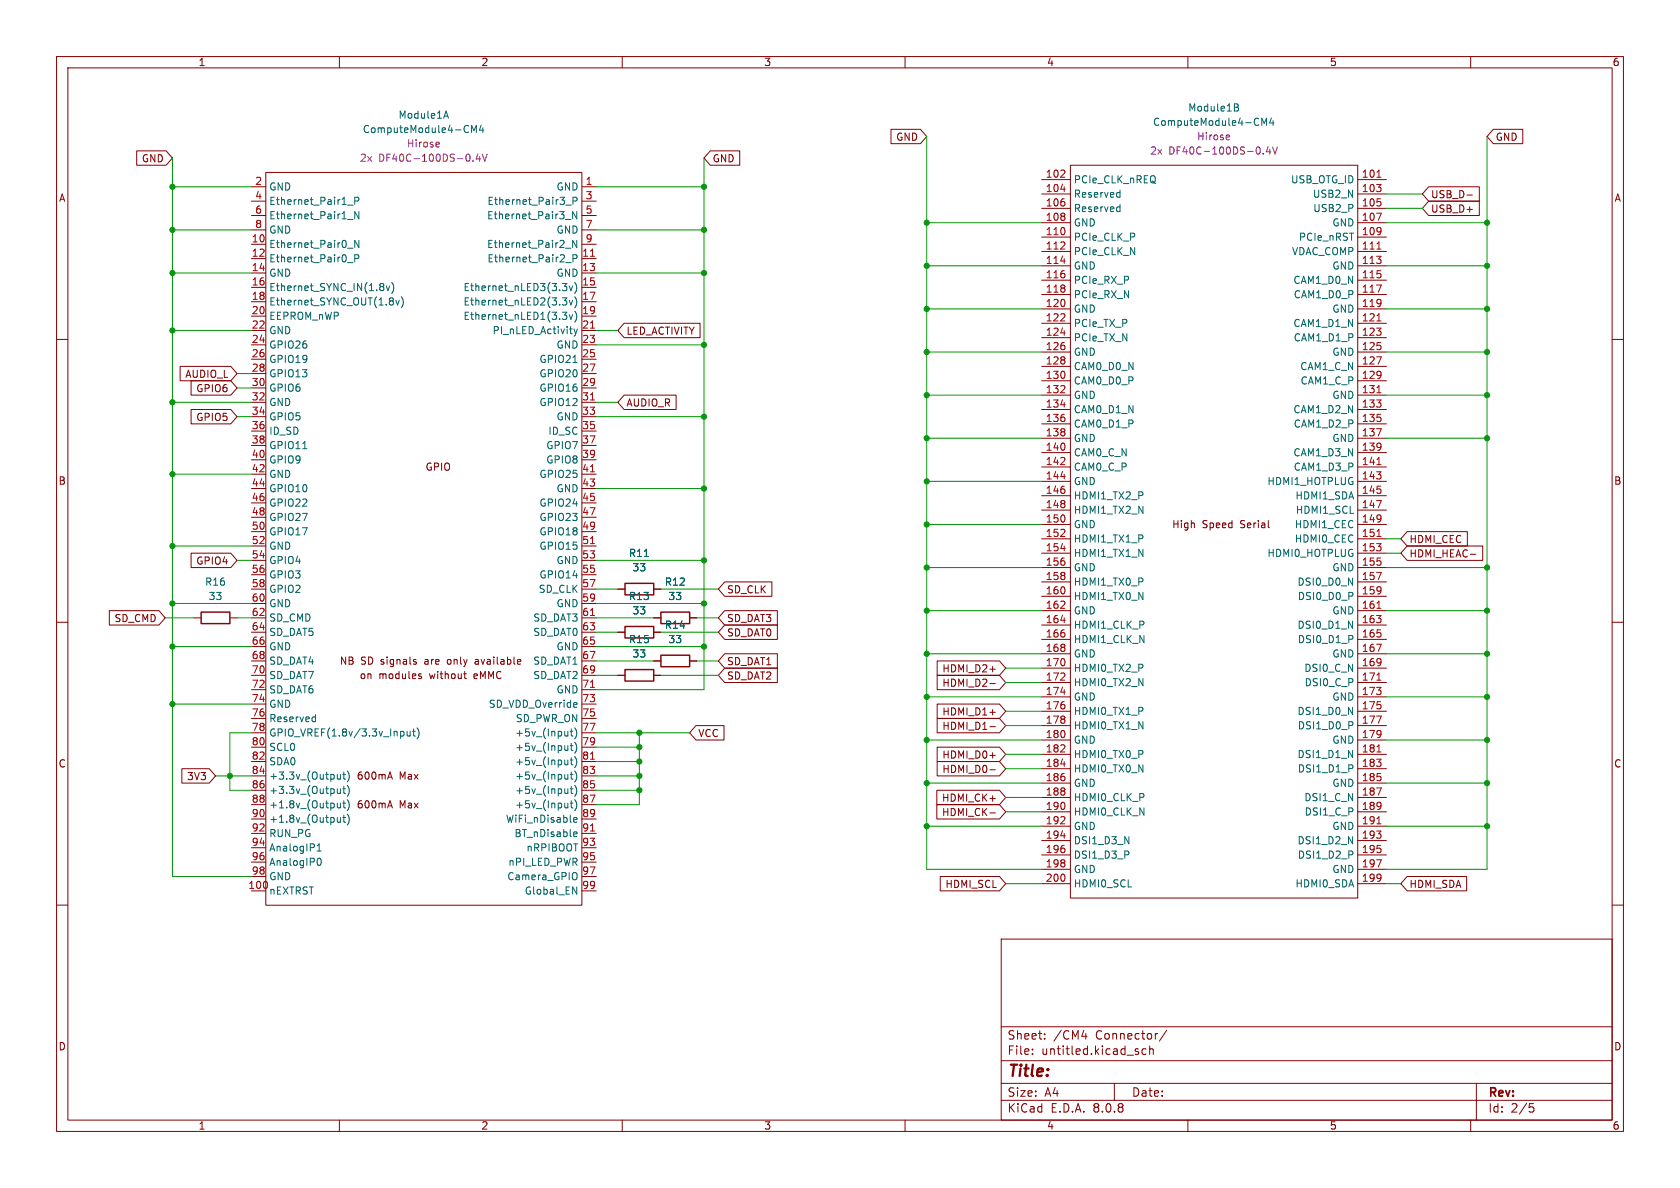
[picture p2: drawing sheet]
<svg xmlns="http://www.w3.org/2000/svg" width="297mm" height="210mm" viewBox="0 0 297 210" stroke-linecap="round" stroke-linejoin="round" font-family="sans-serif">
<g fill="none" stroke="#840000" stroke-width=".18">
<path d="M10 10h277v190h-277zM12 12h273v186h-273zM60 10v2M110 10v2M160 10v2M210 10v2M260 10v2M24.2 26.7h5.2l1.1 1.2-1.1 1.3h-5.2zM44.4 33h2.6M44.4 35.6h2.6M44.4 38.1h2.6M47 30.5h55.9v129.5h-55.9z"/>
<path d="M102.9 33h2.5M102.9 35.6h2.5M102.9 38.1h2.5M125.6 26.7h5.2v2.5h-5.2l-1.1-1.3zM157.5 22.9h5.2l1.1 1.2-1.1 1.3h-5.2zM184.1 31.8h5.1M184.1 34.3h5.1M184.1 36.8h5.1M184.1 39.4h5.1M189.2 29.2h50.8v129.6h-50.8zM240 31.8h5.1M240 34.3h5.1"/>
<path d="M240 36.8h5.1M240 39.4h5.1M252.6 35.6h8.9v2.5h-8.9l-1.1-1.3zM252.6 33h8.9v2.6h-8.9l-1.1-1.3zM259.3 34.5h1M264 22.9h5.2v2.5h-5.2l-1.1-1.3zM44.4 43.2h2.6M44.4 45.7h2.6M44.4 48.3h2.6M44.4 50.8h2.6M44.4 53.3h2.6M44.4 55.9h2.6"/>
<path d="M44.4 58.4h2.6M44.4 40.6h2.6M102.9 43.2h2.5M102.9 45.7h2.5M102.9 48.3h2.5M102.9 50.8h2.5M102.9 53.3h2.5M102.9 55.9h2.5M102.9 58.4h2.5M102.9 40.6h2.5M110.3 57.1h13.5v2.6h-13.5l-1.1-1.3zM184.1 41.9h5.1"/>
<path d="M184.1 44.5h5.1M184.1 47h5.1M184.1 49.5h5.1M184.1 52.1h5.1M184.1 54.6h5.1M184.1 57.2h5.1M184.1 59.7h5.1M240 41.9h5.1M240 44.5h5.1M240 47h5.1M240 49.5h5.1M240 52.1h5.1"/>
<path d="M240 54.6h5.1M240 57.2h5.1M240 59.7h5.1M10 60h2M31.8 64.8h9l1.1 1.2-1.1 1.3h-9zM33.8 72.4h7l1.1 1.3-1.1 1.2h-7zM33.8 67.3h7l1.1 1.3-1.1 1.3h-7zM44.4 61h2.6M44.4 63.5h2.6M44.4 66h2.6M44.4 68.6h2.6M44.4 71.1h2.6"/>
<path d="M44.4 73.7h2.6M44.4 76.2h2.6M44.4 78.7h2.6M102.9 61h2.5M102.9 63.5h2.5M102.9 66h2.5M102.9 68.6h2.5M102.9 71.1h2.5M102.9 73.7h2.5M102.9 76.2h2.5M102.9 78.7h2.5M110.3 69.8h9.2v2.6h-9.2l-1.1-1.3z"/>
<path d="M184.1 62.2h5.1M184.1 64.8h5.1M184.1 67.3h5.1M184.1 69.9h5.1M184.1 72.4h5.1M184.1 74.9h5.1M184.1 77.5h5.1M240 62.2h5.1M240 64.8h5.1M240 67.3h5.1M240 69.9h5.1M240 72.4h5.1"/>
<path d="M240 74.9h5.1M240 77.5h5.1M285 60h2M33.8 97.8h7l1.1 1.3-1.1 1.2h-7zM44.4 81.3h2.6M44.4 83.8h2.6M44.4 86.4h2.6M44.4 88.9h2.6M44.4 91.4h2.6M44.4 94h2.6M44.4 96.5h2.6M44.4 99.1h2.6"/>
<path d="M102.9 81.3h2.5M102.9 83.8h2.5M102.9 86.4h2.5M102.9 88.9h2.5M102.9 91.4h2.5M102.9 94h2.5M102.9 96.5h2.5M102.9 99.1h2.5M184.1 80h5.1M184.1 82.6h5.1M184.1 85.1h5.1M184.1 87.6h5.1"/>
<path d="M184.1 90.2h5.1M184.1 92.7h5.1M184.1 95.3h5.1M184.1 97.8h5.1M240 80h5.1M240 82.6h5.1M240 85.1h5.1M240 87.6h5.1M240 90.2h5.1M240 92.7h5.1M240 95.3h5.1M240 97.8h5.1"/>
<path d="M248.8 94h10.6v2.5h-10.6l-1.2-1.2zM248.8 96.5h13.3v2.6h-13.3l-1.2-1.3zM259.9 98h1M10 110h2M19.3 107.9h8.8l1.1 1.3-1.1 1.3h-8.8zM34.3 109.2h1.3M40.6 109.2h1.3M44.4 101.6h2.6M44.4 104.1h2.6M44.4 106.7h2.6M44.4 109.2h2.6M44.4 111.8h2.6"/>
<path d="M44.4 114.3h2.6M44.4 116.8h2.6M44.4 119.4h2.6M73.4 117l.2 .2-.2 .2M73.4 116.6h.2M74.2 119.5l.3 .1v.2l-.1 .2h-.3M74.2 119.1l.3 .1M82 119.1h.5M82.2 119.9l.3 .1M84.4 116.6h-.4M84.5 116.9h-.3l-.2 .2v.3h.5M102.9 101.6h2.5"/>
<path d="M102.9 104.1h2.5M102.9 106.7h2.5M102.9 109.2h2.5M102.9 111.8h2.5M102.9 114.3h2.5M102.9 116.8h2.5M102.9 119.4h2.5M109.2 104.1h1.3M109.2 111.8h1.3M109.2 119.4h1.3M115.6 104.1h1.2M115.6 109.2h1.2"/>
<path d="M115.6 111.8h1.2M115.6 116.8h1.2M115.6 119.4h1.2M121.9 109.2h1.3M121.9 116.8h1.3M128.1 118.1h9.3v2.6h-9.3l-1.1-1.3zM128.1 107.9h9.3v2.6h-9.3l-1.1-1.3zM128.1 110.5h9.3v2.5h-9.3l-1.1-1.2zM128.1 115.6h9.3v2.5h-9.3l-1.1-1.3zM128.1 102.9h8.4v2.5h-8.4l-1.1-1.3zM165.7 116.8h11l1.1 1.3-1.1 1.3h-11zM165.7 119.4h11l1.1 1.3-1.1 1.2h-11z"/>
<path d="M175 118.3h1M184.1 100.3h5.1M184.1 102.9h5.1M184.1 105.4h5.1M184.1 108h5.1M184.1 110.5h5.1M184.1 113h5.1M184.1 115.6h5.1M184.1 118.1h5.1M240 100.3h5.1M240 102.9h5.1M240 105.4h5.1"/>
<path d="M240 108h5.1M240 110.5h5.1M240 113h5.1M240 115.6h5.1M240 118.1h5.1M285 110h2M32.1 135.9h4.9l1.1 1.3-1.1 1.2h-4.9zM44.4 121.9h2.6M44.4 124.5h2.6M44.4 127h2.6M44.4 129.5h2.6M44.4 132.1h2.6"/>
<path d="M44.4 134.6h2.6M44.4 137.2h2.6M44.4 139.7h2.6M68.6 137.4h.6M68.9 136.5l.5 1.2M102.9 121.9h2.5M102.9 124.5h2.5M102.9 127h2.5M102.9 129.5h2.5M102.9 132.1h2.5M102.9 134.6h2.5M102.9 137.2h2.5"/>
<path d="M102.9 139.7h2.5M123 128.3h5v2.5h-5l-1.1-1.3zM165.6 139.7h11.1l1.1 1.3-1.1 1.2h-11.1zM165.7 134.6h11l1.1 1.3-1.1 1.3h-11zM165.7 132.1h11l1.1 1.3-1.1 1.2h-11zM165.7 124.5h11l1.1 1.2-1.1 1.3h-11zM165.7 127h11l1.1 1.3-1.1 1.2h-11zM175 136.1h1M175 133.5h1M175 125.9h1M175 120.8h1M175 128.5h1"/>
<path d="M184.1 120.7h5.1M184.1 123.2h5.1M184.1 125.7h5.1M184.1 128.3h5.1M184.1 130.8h5.1M184.1 133.4h5.1M184.1 135.9h5.1M184.1 138.4h5.1M240 120.7h5.1M240 123.2h5.1M240 125.7h5.1M240 128.3h5.1"/>
<path d="M240 130.8h5.1M240 133.4h5.1M240 135.9h5.1M240 138.4h5.1M44.4 142.2h2.6M44.4 144.8h2.6M44.4 147.3h2.6M44.4 149.9h2.6M44.4 152.4h2.6M44.4 154.9h2.6M68.6 142.5h.6M68.9 141.5l.5 1.3"/>
<path d="M102.9 142.2h2.5M102.9 144.8h2.5M102.9 147.3h2.5M102.9 149.9h2.5M102.9 152.4h2.5M102.9 154.9h2.5M102.9 157.5h2.5M165.6 142.2h11.1l1.1 1.3-1.1 1.3h-11.1zM166.2 154.9h10.5l1.1 1.3-1.1 1.3h-10.5zM175 143.7h1M184.1 141h5.1M184.1 143.5h5.1"/>
<path d="M184.1 146.1h5.1M184.1 148.6h5.1M184.1 151.1h5.1M184.1 153.7h5.1M184.1 156.2h5.1M240 141h5.1M240 143.5h5.1M240 146.1h5.1M240 148.6h5.1M240 151.1h5.1M240 153.7h5.1M240 156.2h5.1"/>
<path d="M248.8 154.9h10.5v2.6h-10.5l-1.2-1.3zM10 160h2M177 166h108v32h-108zM285 160h2M60 198v2M110 198v2M160 198v2M177 194.5h108M177 191.5h108M177 187.5h108M177 181.5h108M182.5 186.3v.1"/>
<path d="M182.5 185.5v.1M184.7 183.6v.1M184.7 182.8v.1M191.2 183.2h1M192 182.7v1M197 191.5v3M201.2 186v.3M202.6 185.5l-.4-.1-.3 .3v.4l.1 .2h.6M203.2 185.5l.3-.1 .3 .1 .1 .9M203.2 184.9v1.5M206.2 182.1l-1.2 2M210 198v2"/>
<path d="M260 198v2M261 191.5v6.5M270.4 195.1h.7M270.5 195.7h.4l.3 .3-.2 .5-.5 .1"/>
</g>
<g fill="none" stroke="#a90000" stroke-width=".18">
<path d="M187.5 31.3h.8M187.5 33.4h.8M188.2 30.2v.4M243.4 37.7h.8l-.5 1.3M243.4 31.3h.7M104.4 45.3h.7M104.4 58h.7M187.5 44h.8M187.5 56.7h.8M187.5 46.1h.8M187.5 58.8h.8M188.2 42.9v.4"/>
<path d="M188.2 55.6v.4M243.4 50.4h.8l-.5 1.3M243.4 44h.7M243.4 56.7h.7M104.4 70.7h.7M187.5 69.4h.8M187.5 71.5h.8M188.2 68.3v.4M243.4 63.1h.8l-.5 1.3M243.4 75.8h.8l-.5 1.3M243.4 69.4h.7M104.4 83.4h.7"/>
<path d="M104.4 96.1h.7M187.5 82.1h.8M187.5 94.8h.8M187.5 84.2h.8M187.5 96.9h.8M188.2 81v.4M188.2 93.7v.4M243.4 88.5h.8l-.5 1.3M243.4 82.1h.7M243.4 94.8h.7M104.4 108.8h.7M187.5 107.5h.8"/>
<path d="M187.5 109.6h.8M188.2 106.4v.4M188.2 119.1v.4M243.4 101.2h.8l-.5 1.3M243.4 113.9h.8l-.5 1.3M243.4 107.5h.7M104.4 121.5h.7M104.4 134.2h.7M187.5 120.2h.8M187.5 132.9h.8M187.5 122.3h.8M187.5 135h.8"/>
<path d="M188.2 131.8v.4M243.4 126.6h.8l-.5 1.3M243.4 139.3h.8l-.5 1.3M243.4 120.2h.7M243.4 132.9h.7M104.4 146.9h.7M187.5 145.6h.8M187.5 147.7h.8M188.2 144.5v.4M243.4 152h.8l-.5 1.3M243.4 145.6h.7"/>
</g>
<g fill="none" stroke="#006464" stroke-width=".18">
<path d="M78.9 19.6l.4 1.3M218.2 18.4l.6 .1 .1 .2-.2 .3M218.2 19h.5M218.7 19l.3 .2-.1 .3-.7 .1M61.4 36.3h1M61.4 38.8h1M62.7 35.5h.6l.1-.2v-.3l-.7-.1v1.2M63.4 37.4v1.3l-.7-1.3v1.3M78.6 20.5h.6M83.4 23.4v-1.2l.4 .9 .4-.9v1.2M85.1 22.1l-.3 .9h.7M85.4 22.6v.8"/>
<path d="M100 38.8h.9M100 36.3h1M101.3 35.5h.6l.1-.2v-.3l-.7-.1v1.2M102 37.4v1.3l-.8-1.3v1.3M197.6 34l.4 .1M197.6 36.6h.4M198 33.6v1.3M198 36.1v1.3M198 34.8l-.4 .1M198 37.3l-.4 .1M223.1 22.2v-1.3l.4 .9 .4-.9v1.3M224.8 20.8l-.3 .9h.7"/>
<path d="M225.1 21.3v.9M61.4 43.9h1M61.4 46.4h1M62.7 45.7l.6-.1 .1-.1v-.3l-.7-.2v1.3M63.4 42.5v1.3l-.7-1.3v1.3M67.8 50.2v.3M67.8 50.8v.5M68.3 50.5l.3 .9 .3-.9M69.2 49.9a1.46 1.46 0 0 1 0 2M70 53.1l.3 .8 .3-.8M70.9 52.5a1.46 1.46 0 0 1 0 1.9M99.4 50.1h.8l-.4 .5 .3 .1 .1 .4-.2 .3h-.4"/>
<path d="M99.4 52.6h.8l-.4 .5 .3 .2 .1 .4-.2 .2h-.4M99.4 55.2h.8l-.4 .5 .3 .1 .1 .4-.2 .3h-.4M100 43.9h.9M100 46.4h1M100.6 50.5l.3 .9 .3-.9M100.6 53.1l.3 .8 .3-.8M100.6 55.6l.3 .9 .3-.9M101.3 45.7l.6-.1 .1-.1v-.3l-.7-.2v1.3M101.5 58.2l.3 .8M101.6 49.9a1.46 1.46 0 0 1 0 2M101.6 52.5a1.46 1.46 0 0 1 0 1.9M101.6 55a1.46 1.46 0 0 1 0 1.9"/>
<path d="M101.8 59l-.3 .4M102 42.5v1.3l-.8-1.3v1.3M102.1 58.2l-.3 .8M53.5 79.3h.8M101.3 64.1h.7M113.9 98.4h.7M55.4 126.7l.4 .1M55.8 126.3v1.3M55.8 127.5l-.4 .1M60.2 137.6l-.4 .1M60.2 136.9v.8M60.2 139.4v.9"/>
<path d="M60.6 136.9h.5M60.6 139.4h.5M60.8 136.5v1.1l.3 .1M60.8 139v1.1l.3 .2M61.4 136.3a1.46 1.46 0 0 1 0 1.9M61.4 138.8a1.46 1.46 0 0 1 0 2M71.4 129.4v.6M72 129.3v.8h.3l.2-.1M72.5 129.3v.8M72.9 129.3h.5M73.1 128.8v1.1l.3 .2M73.7 128.7a1.46 1.46 0 0 1 0 1.9"/>
<path d="M100.8 129.3h.5M100.8 131.8h.5M100.8 134.4h.5M100.8 136.9h.5M100.8 139.4h.5M101 128.8v1.1l.3 .2M101 131.4v1.1l.3 .2M101 133.9v1.1l.3 .2M101 136.5v1.1l.3 .1M101 139v1.1l.3 .2M101.6 124.2l.4 .1v.2l-.6 .1M101.6 128.7a1.46 1.46 0 0 1 0 1.9"/>
<path d="M101.6 131.2a1.46 1.46 0 0 1 0 1.9M101.6 133.7a1.46 1.46 0 0 1 0 2M101.6 136.3a1.46 1.46 0 0 1 0 1.9M101.6 138.8a1.46 1.46 0 0 1 0 2M102 125h-.4M56.1 150.4h.7M56.1 149.5l.3-.3v1.2M56.2 151.8l.2-.1a.68 .68 0 0 1 .4 .6 .68 .68 0 0 1-.4 .7l-.2-.1M60.2 142v.8M60.2 144.5v.9M60.2 140.2l-.4 .1M60.2 142.7l-.4 .1"/>
<path d="M60.2 145.2l-.4 .2M60.6 142h.5M60.6 144.5h.5M60.8 141.5v1.1l.3 .2M60.8 144.1v1.1l.3 .2M61.4 141.4a1.46 1.46 0 0 1 0 1.9M61.4 143.9a1.46 1.46 0 0 1 0 1.9M100.8 142h.5M101 141.5v1.1l.3 .2M101.2 156.8l.8 1.3v-1.3M101.4 144.9l.6-.1v-.2l-.4-.1-.2 .2 .1 .6h.5M101.5 147.1h.3l.2 .3-.6 .1"/>
<path d="M101.5 147.8h.5M101.6 141.4a1.46 1.46 0 0 1 0 1.9M101.7 154.2l.1 .1a.81 .81 0 0 1-.1 1.2"/>
</g>
<path d="M77.3 25.1l.3 .1 .1 .2-.6 .2M77.6 25.9l-.3 .1M83.6 28.4v.1M84.5 27.2l-.3 .9h.8M84.8 27.7v.8M85.3 27.2l.4 1.3 .4-1.3M217 23.9h.3l.1 .3-.6 .1M217.3 24.6l-.3 .1M223.3 27.1v.1M224.2 25.9l-.3 .9h.8M224.5 26.4v.8M225 26l.4 1.2 .4-1.2" fill="none" stroke="#840084" stroke-width=".18"/>
<path d="M35.6 108.2h5v2h-5zM110.5 118.4h5.1v2h-5.1zM110.5 110.7h5.1v2.1h-5.1zM110.5 103.1h5.1v2.1h-5.1zM116.8 115.8h5.1v2.1h-5.1zM116.8 108.2h5.1v2h-5.1z" fill="none" stroke="#840000" stroke-width=".25"/>
<g fill="none" stroke="#009600" stroke-width=".18">
<path d="M30.5 27.9v127h13.9M30.5 33h13.9M105.4 33h19.1M124.5 27.9v94h-19.1M163.8 24.1v129.6h20.3M163.8 39.4h20.3M245.1 39.4h17.8M245.1 36.8h6.4M245.1 34.3h6.4M262.9 24.1v129.6h-17.8M30.5 48.3h13.9M30.5 58.4h13.9"/>
<path d="M30.5 40.6h13.9M105.4 48.3h19.1M105.4 58.4h3.8M105.4 40.6h19.1M163.8 54.6h20.3M163.8 47h20.3M245.1 54.6h17.8M245.1 47h17.8M30.5 71.1h13.9M41.9 66h2.5M41.9 68.6h2.5M41.9 73.7h2.5"/>
<path d="M105.4 71.1h3.8M105.4 73.7h19.1M105.4 61h19.1M163.8 77.5h20.3M163.8 62.2h20.3M163.8 69.9h20.3M245.1 77.5h17.8M245.1 62.2h17.8M245.1 69.9h17.8M30.5 96.5h13.9M30.5 83.8h13.9M41.9 99.1h2.5"/>
<path d="M105.4 99.1h19.1M105.4 86.4h19.1M163.8 85.1h20.3M163.8 92.7h20.3M245.1 95.3h2.5M245.1 97.8h2.5M29.2 109.2h5.1M30.5 114.3h13.9M30.5 106.7h13.9M41.9 109.2h2.5M105.4 116.8h10.2M105.4 119.4h3.8"/>
<path d="M105.4 114.3h19.1M105.4 111.8h3.8M105.4 104.1h3.8M105.4 109.2h10.2M105.4 106.7h19.1M116.8 119.4h10.2M116.8 111.8h10.2M116.8 104.1h10.2M123.2 116.8h3.8M123.2 109.2h3.8M163.8 100.3h20.3M163.8 115.6h20.3"/>
<path d="M163.8 108h20.3M177.8 118.1h6.3M245.1 100.3h17.8M245.1 115.6h17.8M245.1 108h17.8M30.5 124.5h13.9M38.1 137.2h6.3M44.4 129.5h-3.8v10.2h3.8M105.4 129.5h16.5M105.4 137.2h7.6M105.4 139.7h7.6M105.4 132.1h7.6"/>
<path d="M105.4 134.6h7.6M113 129.5v12.7h-7.6M163.8 130.8h20.3M163.8 123.2h20.3M163.8 138.4h20.3M177.8 125.7h6.3M177.8 128.3h6.3M177.8 133.4h6.3M177.8 135.9h6.3M177.8 120.7h6.3M245.1 130.8h17.8M245.1 123.2h17.8"/>
<path d="M245.1 138.4h17.8M163.8 146.1h20.3M177.8 156.2h6.3M177.8 143.5h6.3M177.8 141h6.3M245.1 146.1h17.8M245.1 156.2h2.5"/>
</g>
<g fill="#009600" stroke="#009600" stroke-width=".18">
<circle cx="30.5" cy="48.3" r=".46"/>
<circle cx="30.5" cy="58.4" r=".46"/>
<circle cx="30.5" cy="33" r=".46"/>
<circle cx="30.5" cy="40.6" r=".46"/>
<circle cx="30.5" cy="83.8" r=".46"/>
<circle cx="30.5" cy="71.1" r=".46"/>
<circle cx="163.8" cy="108" r=".46"/>
<circle cx="163.8" cy="115.6" r=".46"/>
<circle cx="163.8" cy="138.4" r=".46"/>
<circle cx="163.8" cy="146.1" r=".46"/>
<circle cx="163.8" cy="130.8" r=".46"/>
<circle cx="163.8" cy="123.2" r=".46"/>
<circle cx="113" cy="132.1" r=".46"/>
<circle cx="113" cy="129.5" r=".46"/>
<circle cx="113" cy="139.7" r=".46"/>
<circle cx="113" cy="137.2" r=".46"/>
<circle cx="113" cy="134.6" r=".46"/>
<circle cx="124.5" cy="114.3" r=".46"/>
<circle cx="262.9" cy="100.3" r=".46"/>
<circle cx="262.9" cy="115.6" r=".46"/>
<circle cx="262.9" cy="108" r=".46"/>
<circle cx="262.9" cy="130.8" r=".46"/>
<circle cx="262.9" cy="138.4" r=".46"/>
<circle cx="262.9" cy="123.2" r=".46"/>
<circle cx="262.9" cy="146.1" r=".46"/>
<circle cx="30.5" cy="96.5" r=".46"/>
<circle cx="30.5" cy="114.3" r=".46"/>
<circle cx="30.5" cy="124.5" r=".46"/>
<circle cx="40.6" cy="137.2" r=".46"/>
<circle cx="30.5" cy="106.7" r=".46"/>
<circle cx="163.8" cy="69.9" r=".46"/>
<circle cx="163.8" cy="85.1" r=".46"/>
<circle cx="163.8" cy="77.5" r=".46"/>
<circle cx="163.8" cy="47" r=".46"/>
<circle cx="163.8" cy="54.6" r=".46"/>
<circle cx="163.8" cy="100.3" r=".46"/>
<circle cx="163.8" cy="92.7" r=".46"/>
<circle cx="163.8" cy="39.4" r=".46"/>
<circle cx="163.8" cy="62.2" r=".46"/>
<circle cx="262.9" cy="69.9" r=".46"/>
<circle cx="262.9" cy="62.2" r=".46"/>
<circle cx="262.9" cy="47" r=".46"/>
<circle cx="262.9" cy="39.4" r=".46"/>
<circle cx="262.9" cy="54.6" r=".46"/>
<circle cx="262.9" cy="77.5" r=".46"/>
<circle cx="124.5" cy="61" r=".46"/>
<circle cx="124.5" cy="48.3" r=".46"/>
<circle cx="124.5" cy="106.7" r=".46"/>
<circle cx="124.5" cy="86.4" r=".46"/>
<circle cx="124.5" cy="99.1" r=".46"/>
<circle cx="124.5" cy="40.6" r=".46"/>
<circle cx="124.5" cy="33" r=".46"/>
<circle cx="124.5" cy="73.7" r=".46"/>
</g>
<text font-size="2.8" fill="#840000" x="178" y="190.9">Title:</text>
<g font-size="2.1" fill="#840000">
<text x="178" y="184">Sheet:</text>
<text x="186.2" y="184">/CM4</text>
<text x="193.7" y="184">Connector/</text>
<text x="178" y="186.7">File:</text>
<text x="184.1" y="186.7">untitled.kicad_sch</text>
<text x="178" y="196.9">KiCad</text>
<text x="178" y="194.1">Size:</text>
<text x="184.7" y="194.1">A4</text>
<text x="185.7" y="196.9">E.D.A.</text>
<text x="193.3" y="196.9">8.0.8</text>
<text x="200" y="194.1">Date:</text>
<text x="263" y="194.3">Rev:</text>
<text x="263" y="196.9">Id:</text>
<text x="267.1" y="196.9">2/5</text>
</g>
<g font-size="1.8" fill="#840000">
<text x="35" y="11.9">1</text>
<text x="85" y="11.9">2</text>
<text x="135" y="11.9">3</text>
<text x="185" y="11.9">4</text>
<text x="235" y="11.9">5</text>
<text x="285" y="11.9">6</text>
<text x="25" y="28.9">GND</text>
<text x="125.9" y="28.9">GND</text>
<text x="158.3" y="25.1">GND</text>
<text x="264.3" y="25.1">GND</text>
<text x="10.3" y="35.9">A</text>
<text x="252.9" y="35.2">USB_D-</text>
<text x="285.3" y="35.9">A</text>
<text x="252.9" y="37.8">USB_D+</text>
<text x="110.6" y="59.4">LED_ACTIVITY</text>
<text x="32.7" y="67">AUDIO_L</text>
<text x="34.6" y="69.5">GPIO6</text>
<text x="34.6" y="74.6">GPIO5</text>
<text x="110.6" y="72.1">AUDIO_R</text>
<text x="75.1" y="83.4">GPIO</text>
<text x="10.3" y="85.9">B</text>
<text x="285.3" y="85.9">B</text>
<text x="207.1" y="93.6">High</text>
<text x="212.5" y="93.6">Speed</text>
<text x="219.4" y="93.6">Serial</text>
<text x="34.6" y="100">GPIO4</text>
<text x="249.1" y="96.2">HDMI_CEC</text>
<text x="249.1" y="98.7">HDMI_HEAC-</text>
<text x="128.4" y="105.1">SD_CLK</text>
<text x="20.1" y="110.2">SD_CMD</text>
<text x="128.4" y="110.2">SD_DAT3</text>
<text x="128.4" y="112.7">SD_DAT0</text>
<text x="60" y="117.7">NB</text>
<text x="63.8" y="117.7">SD signals</text>
<text x="75.4" y="117.7">are</text>
<text x="79.6" y="117.7">only</text>
<text x="84.7" y="117.7">available</text>
<text x="128.4" y="117.8">SD_DAT1</text>
<text x="166.5" y="119.1">HDMI_D2+</text>
<text x="63.5" y="120.3">on</text>
<text x="67" y="120.3">modules</text>
<text x="76.1" y="120.3">without</text>
<text x="84.1" y="120.3">eMMC</text>
<text x="128.4" y="120.3">SD_DAT2</text>
<text x="166.5" y="121.6">HDMI_D2-</text>
<text x="123.3" y="130.5">VCC</text>
<text x="166.5" y="126.7">HDMI_D1+</text>
<text x="166.5" y="129.2">HDMI_D1-</text>
<text x="10.3" y="135.9">C</text>
<text x="166.5" y="136.8">HDMI_D0-</text>
<text x="166.5" y="134.3">HDMI_D0+</text>
<text x="285.3" y="135.9">C</text>
<text x="33" y="138.1">3V3</text>
<text x="63" y="143.1">600mA</text>
<text x="63" y="138">600mA</text>
<text x="70.6" y="143.1">Max</text>
<text x="70.6" y="138">Max</text>
<text x="166.4" y="141.9">HDMI_CK+</text>
<text x="166.4" y="144.5">HDMI_CK-</text>
<text x="167" y="157.2">HDMI_SCL</text>
<text x="249.1" y="157.2">HDMI_SDA</text>
<text x="10.3" y="185.9">D</text>
<text x="285.3" y="185.9">D</text>
<text x="35" y="199.9">1</text>
<text x="85" y="199.9">2</text>
<text x="135" y="199.9">3</text>
<text x="185" y="199.9">4</text>
<text x="235" y="199.9">5</text>
<text x="285" y="199.9">6</text>
</g>
<g font-size="1.8" fill="#006464">
<text x="64" y="23.7">ComputeModule4-CM4</text>
<text x="70.4" y="21.2">Module1A</text>
<text x="203.7" y="22.5">ComputeModule4-CM4</text>
<text x="210" y="19.9">Module1B</text>
<text x="47.5" y="33.9">GND</text>
<text x="98.3" y="33.9">GND</text>
<text x="189.7" y="32.6">PCIe_CLK_nREQ</text>
<text x="189.7" y="35.2">Reserved</text>
<text x="228.1" y="32.6">USB_OTG_ID</text>
<text x="232" y="35.2">USB2_N</text>
<text x="47.5" y="36.4">Ethernet_Pair1_P</text>
<text x="47.5" y="39">Ethernet_Pair1_N</text>
<text x="47.5" y="41.5">GND</text>
<text x="86" y="39">Ethernet_Pair3_N</text>
<text x="86.1" y="36.4">Ethernet_Pair3_P</text>
<text x="98.3" y="41.5">GND</text>
<text x="189.7" y="37.7">Reserved</text>
<text x="189.7" y="40.2">GND</text>
<text x="232.1" y="37.7">USB2_P</text>
<text x="235.4" y="40.2">GND</text>
<text x="47.5" y="44">Ethernet_Pair0_N</text>
<text x="47.5" y="46.6">Ethernet_Pair0_P</text>
<text x="86" y="44">Ethernet_Pair2_N</text>
<text x="86.1" y="46.6">Ethernet_Pair2_P</text>
<text x="189.7" y="42.8">PCIe_CLK_P</text>
<text x="189.7" y="45.3">PCIe_CLK_N</text>
<text x="189.7" y="47.9">GND</text>
<text x="228.3" y="45.3">VDAC_COMP</text>
<text x="229.5" y="42.8">PCIe_nRST</text>
<text x="235.4" y="47.9">GND</text>
<text x="47.5" y="49.1">GND</text>
<text x="47.5" y="51.7">Ethernet_SYNC_IN(1.8v)</text>
<text x="81.8" y="51.7">Ethernet_nLED3(3.3v)</text>
<text x="98.3" y="49.1">GND</text>
<text x="189.7" y="50.4">PCIe_RX_P</text>
<text x="189.7" y="52.9">PCIe_RX_N</text>
<text x="228.6" y="50.4">CAM1_D0_N</text>
<text x="228.6" y="52.9">CAM1_D0_P</text>
<text x="47.5" y="54.2">Ethernet_SYNC_OUT(1.8v)</text>
<text x="47.5" y="56.7">EEPROM_nWP</text>
<text x="47.5" y="59.3">GND</text>
<text x="81.8" y="54.2">Ethernet_nLED2(3.3v)</text>
<text x="81.8" y="56.7">Ethernet_nLED1(3.3v)</text>
<text x="87" y="59.3">PI_nLED_Activity</text>
<text x="189.7" y="55.5">GND</text>
<text x="189.7" y="58">PCIe_TX_P</text>
<text x="228.6" y="58">CAM1_D1_N</text>
<text x="235.4" y="55.5">GND</text>
<text x="47.5" y="61.8">GPIO26</text>
<text x="47.5" y="64.4">GPIO19</text>
<text x="95.3" y="64.4">GPIO21</text>
<text x="98.3" y="61.8">GND</text>
<text x="189.7" y="60.6">PCIe_TX_N</text>
<text x="189.7" y="63.1">GND</text>
<text x="189.7" y="65.6">CAM0_D0_N</text>
<text x="228.6" y="60.6">CAM1_D1_P</text>
<text x="229.8" y="65.6">CAM1_C_N</text>
<text x="235.4" y="63.1">GND</text>
<text x="47.5" y="66.9">GPIO13</text>
<text x="47.5" y="69.4">GPIO6</text>
<text x="47.5" y="72">GND</text>
<text x="95.3" y="66.9">GPIO20</text>
<text x="95.3" y="69.4">GPIO16</text>
<text x="95.3" y="72">GPIO12</text>
<text x="189.7" y="68.2">CAM0_D0_P</text>
<text x="189.7" y="70.7">GND</text>
<text x="229.8" y="68.2">CAM1_C_P</text>
<text x="235.4" y="70.7">GND</text>
<text x="47.5" y="74.5">GPIO5</text>
<text x="47.5" y="77.1">ID_SD</text>
<text x="96.8" y="77.1">ID_SC</text>
<text x="98.3" y="74.5">GND</text>
<text x="189.7" y="73.3">CAM0_D1_N</text>
<text x="189.7" y="75.8">CAM0_D1_P</text>
<text x="228.6" y="73.3">CAM1_D2_N</text>
<text x="228.6" y="75.8">CAM1_D2_P</text>
<text x="47.5" y="79.6">GPIO11</text>
<text x="47.5" y="82.1">GPIO9</text>
<text x="96.5" y="79.6">GPIO7</text>
<text x="96.5" y="82.1">GPIO8</text>
<text x="189.7" y="78.3">GND</text>
<text x="189.7" y="80.9">CAM0_C_N</text>
<text x="189.7" y="83.4">CAM0_C_P</text>
<text x="228.6" y="80.9">CAM1_D3_N</text>
<text x="228.6" y="83.4">CAM1_D3_P</text>
<text x="235.4" y="78.3">GND</text>
<text x="47.5" y="84.7">GND</text>
<text x="47.5" y="87.2">GPIO10</text>
<text x="47.5" y="89.8">GPIO22</text>
<text x="95.3" y="84.7">GPIO25</text>
<text x="95.3" y="89.8">GPIO24</text>
<text x="98.3" y="87.2">GND</text>
<text x="189.7" y="86">GND</text>
<text x="189.7" y="88.5">HDMI1_TX2_P</text>
<text x="224" y="86">HDMI1_HOTPLUG</text>
<text x="228.9" y="88.5">HDMI1_SDA</text>
<text x="47.5" y="92.3">GPIO27</text>
<text x="47.5" y="94.8">GPIO17</text>
<text x="95.3" y="92.3">GPIO23</text>
<text x="95.3" y="94.8">GPIO18</text>
<text x="189.7" y="91">HDMI1_TX2_N</text>
<text x="189.7" y="93.6">GND</text>
<text x="228.8" y="93.6">HDMI1_CEC</text>
<text x="229" y="91">HDMI1_SCL</text>
<text x="47.5" y="97.4">GND</text>
<text x="47.5" y="99.9">GPIO4</text>
<text x="95.3" y="97.4">GPIO15</text>
<text x="98.3" y="99.9">GND</text>
<text x="111.1" y="98.7">R11</text>
<text x="111.7" y="101.2">33</text>
<text x="189.7" y="96.1">HDMI1_TX1_P</text>
<text x="189.7" y="98.7">HDMI1_TX1_N</text>
<text x="189.7" y="101.2">GND</text>
<text x="224" y="98.7">HDMI0_HOTPLUG</text>
<text x="228.8" y="96.1">HDMI0_CEC</text>
<text x="235.4" y="101.2">GND</text>
<text x="36.2" y="103.7">R16</text>
<text x="36.8" y="106.3">33</text>
<text x="47.5" y="102.5">GPIO3</text>
<text x="47.5" y="105">GPIO2</text>
<text x="47.5" y="107.5">GND</text>
<text x="95.1" y="105">SD_CLK</text>
<text x="95.3" y="102.5">GPIO14</text>
<text x="98.3" y="107.5">GND</text>
<text x="111.1" y="106.3">R13</text>
<text x="117.4" y="103.7">R12</text>
<text x="118.1" y="106.3">33</text>
<text x="189.7" y="103.7">HDMI1_TX0_P</text>
<text x="189.7" y="106.3">HDMI1_TX0_N</text>
<text x="229.3" y="103.7">DSI0_D0_N</text>
<text x="229.3" y="106.3">DSI0_D0_P</text>
<text x="47.5" y="110.1">SD_CMD</text>
<text x="47.5" y="112.6">SD_DAT5</text>
<text x="94.2" y="110.1">SD_DAT3</text>
<text x="94.2" y="112.6">SD_DAT0</text>
<text x="111.1" y="113.9">R15</text>
<text x="111.7" y="108.8">33</text>
<text x="117.4" y="111.4">R14</text>
<text x="118.1" y="113.9">33</text>
<text x="189.7" y="108.8">GND</text>
<text x="189.7" y="111.4">HDMI1_CLK_P</text>
<text x="189.7" y="113.9">HDMI1_CLK_N</text>
<text x="229.3" y="111.4">DSI0_D1_N</text>
<text x="229.3" y="113.9">DSI0_D1_P</text>
<text x="235.4" y="108.8">GND</text>
<text x="47.5" y="115.2">GND</text>
<text x="47.5" y="117.7">SD_DAT4</text>
<text x="94.2" y="117.7">SD_DAT1</text>
<text x="98.3" y="115.2">GND</text>
<text x="111.7" y="116.4">33</text>
<text x="189.7" y="116.4">GND</text>
<text x="189.7" y="119">HDMI0_TX2_P</text>
<text x="230.5" y="119">DSI0_C_N</text>
<text x="235.4" y="116.4">GND</text>
<text x="47.5" y="120.2">SD_DAT7</text>
<text x="47.5" y="122.8">SD_DAT6</text>
<text x="47.5" y="125.3">GND</text>
<text x="86.3" y="125.3">SD_VDD_Override</text>
<text x="94.2" y="120.2">SD_DAT2</text>
<text x="98.3" y="122.8">GND</text>
<text x="189.7" y="121.5">HDMI0_TX2_N</text>
<text x="189.7" y="124.1">GND</text>
<text x="230.5" y="121.5">DSI0_C_P</text>
<text x="235.4" y="124.1">GND</text>
<text x="47.5" y="127.9">Reserved</text>
<text x="47.5" y="130.4">GPIO_VREF(1.8v/3.3v_Input)</text>
<text x="91" y="130.4">+5v_(Input)</text>
<text x="91.1" y="127.9">SD_PWR_ON</text>
<text x="189.7" y="126.6">HDMI0_TX1_P</text>
<text x="189.7" y="129.1">HDMI0_TX1_N</text>
<text x="189.7" y="131.7">GND</text>
<text x="229.3" y="126.6">DSI1_D0_N</text>
<text x="229.3" y="129.1">DSI1_D0_P</text>
<text x="235.4" y="131.7">GND</text>
<text x="47.5" y="132.9">SCL0</text>
<text x="47.5" y="135.5">SDA0</text>
<text x="91" y="132.9">+5v_(Input)</text>
<text x="91" y="135.5">+5v_(Input)</text>
<text x="189.7" y="134.2">HDMI0_TX0_P</text>
<text x="189.7" y="136.8">HDMI0_TX0_N</text>
<text x="229.3" y="134.2">DSI1_D1_N</text>
<text x="229.3" y="136.8">DSI1_D1_P</text>
<text x="47.5" y="138">+3.3v_(Output)</text>
<text x="47.5" y="140.6">+3.3v_(Output)</text>
<text x="47.5" y="143.1">+1.8v_(Output)</text>
<text x="91" y="138">+5v_(Input)</text>
<text x="91" y="140.6">+5v_(Input)</text>
<text x="91" y="143.1">+5v_(Input)</text>
<text x="189.7" y="139.3">GND</text>
<text x="189.7" y="141.8">HDMI0_CLK_P</text>
<text x="230.5" y="141.8">DSI1_C_N</text>
<text x="235.4" y="139.3">GND</text>
<text x="47.5" y="145.6">+1.8v_(Output)</text>
<text x="47.5" y="148.2">RUN_PG</text>
<text x="89.3" y="145.6">WiFi_nDisable</text>
<text x="90.8" y="148.2">BT_nDisable</text>
<text x="189.7" y="144.4">HDMI0_CLK_N</text>
<text x="189.7" y="146.9">GND</text>
<text x="189.7" y="149.5">DSI1_D3_N</text>
<text x="229.3" y="149.5">DSI1_D2_N</text>
<text x="230.5" y="144.4">DSI1_C_P</text>
<text x="235.4" y="146.9">GND</text>
<text x="47.5" y="150.7">AnalogIP1</text>
<text x="47.5" y="153.3">AnalogIP0</text>
<text x="47.5" y="155.8">GND</text>
<text x="89.6" y="155.8">Camera_GPIO</text>
<text x="89.8" y="153.3">nPI_LED_PWR</text>
<text x="93" y="150.7">nRPIBOOT</text>
<text x="189.7" y="152">DSI1_D3_P</text>
<text x="189.7" y="154.5">GND</text>
<text x="229.3" y="152">DSI1_D2_P</text>
<text x="235.4" y="154.5">GND</text>
<text x="47.5" y="158.3">nEXTRST</text>
<text x="92.7" y="158.3">Global_EN</text>
<text x="189.7" y="157.1">HDMI0_SCL</text>
<text x="228.9" y="157.1">HDMI0_SDA</text>
</g>
<g font-size="1.8" fill="#840084">
<text x="63.5" y="28.8">2x</text>
<text x="66.9" y="28.8">DF40C-100DS-0.4V</text>
<text x="71.8" y="26.3">Hirose</text>
<text x="203.2" y="27.5">2x</text>
<text x="206.6" y="27.5">DF40C-100DS-0.4V</text>
<text x="211.5" y="25">Hirose</text>
</g>
<g font-size="1.8" fill="#a90000">
<text x="45" y="32.8">2</text>
<text x="45" y="35.3">4</text>
<text x="103.4" y="32.8">1</text>
<text x="103.4" y="35.3">3</text>
<text x="184.8" y="31.5">102</text>
<text x="184.8" y="34">104</text>
<text x="240.7" y="31.5">101</text>
<text x="240.7" y="34">103</text>
<text x="45" y="37.8">6</text>
<text x="45" y="40.4">8</text>
<text x="103.4" y="37.8">5</text>
<text x="103.4" y="40.4">7</text>
<text x="184.8" y="36.6">106</text>
<text x="184.8" y="39.1">108</text>
<text x="184.8" y="41.7">110</text>
<text x="240.7" y="36.6">105</text>
<text x="240.7" y="39.1">107</text>
<text x="240.7" y="41.7">109</text>
<text x="44.4" y="42.9">10</text>
<text x="44.4" y="45.5">12</text>
<text x="102.8" y="45.5">11</text>
<text x="103.4" y="42.9">9</text>
<text x="184.8" y="44.2">112</text>
<text x="184.8" y="46.7">114</text>
<text x="240.7" y="44.2">111</text>
<text x="240.7" y="46.7">113</text>
<text x="44.4" y="48">14</text>
<text x="44.4" y="50.5">16</text>
<text x="44.4" y="53.1">18</text>
<text x="102.8" y="48">13</text>
<text x="102.8" y="50.5">15</text>
<text x="102.8" y="53.1">17</text>
<text x="184.8" y="49.3">116</text>
<text x="184.8" y="51.8">118</text>
<text x="240.7" y="49.3">115</text>
<text x="240.7" y="51.8">117</text>
<text x="44.4" y="55.6">20</text>
<text x="44.4" y="58.2">22</text>
<text x="102.8" y="55.6">19</text>
<text x="102.8" y="58.2">21</text>
<text x="184.8" y="54.4">120</text>
<text x="184.8" y="56.9">122</text>
<text x="184.8" y="59.4">124</text>
<text x="240.7" y="54.4">119</text>
<text x="240.7" y="56.9">121</text>
<text x="240.7" y="59.4">123</text>
<text x="44.4" y="60.7">24</text>
<text x="44.4" y="63.2">26</text>
<text x="44.4" y="65.8">28</text>
<text x="102.8" y="60.7">23</text>
<text x="102.8" y="63.2">25</text>
<text x="102.8" y="65.8">27</text>
<text x="184.8" y="62">126</text>
<text x="184.8" y="64.5">128</text>
<text x="240.7" y="62">125</text>
<text x="240.7" y="64.5">127</text>
<text x="44.4" y="68.3">30</text>
<text x="44.4" y="70.9">32</text>
<text x="102.8" y="68.3">29</text>
<text x="102.8" y="70.9">31</text>
<text x="184.8" y="67.1">130</text>
<text x="184.8" y="69.6">132</text>
<text x="240.7" y="67.1">129</text>
<text x="240.7" y="69.6">131</text>
<text x="44.4" y="73.4">34</text>
<text x="44.4" y="75.9">36</text>
<text x="102.8" y="73.4">33</text>
<text x="102.8" y="75.9">35</text>
<text x="184.8" y="72.1">134</text>
<text x="184.8" y="74.7">136</text>
<text x="184.8" y="77.2">138</text>
<text x="240.7" y="72.1">133</text>
<text x="240.7" y="74.7">135</text>
<text x="240.7" y="77.2">137</text>
<text x="44.4" y="78.5">38</text>
<text x="44.4" y="81">40</text>
<text x="44.4" y="83.6">42</text>
<text x="102.8" y="78.5">37</text>
<text x="102.8" y="81">39</text>
<text x="102.8" y="83.6">41</text>
<text x="184.8" y="79.8">140</text>
<text x="184.8" y="82.3">142</text>
<text x="240.7" y="79.8">139</text>
<text x="240.7" y="82.3">141</text>
<text x="44.4" y="86.1">44</text>
<text x="44.4" y="88.6">46</text>
<text x="102.8" y="86.1">43</text>
<text x="102.8" y="88.6">45</text>
<text x="184.8" y="84.8">144</text>
<text x="184.8" y="87.4">146</text>
<text x="184.8" y="89.9">148</text>
<text x="240.7" y="84.8">143</text>
<text x="240.7" y="87.4">145</text>
<text x="240.7" y="89.9">147</text>
<text x="44.4" y="91.2">48</text>
<text x="44.4" y="93.7">50</text>
<text x="102.8" y="91.2">47</text>
<text x="102.8" y="93.7">49</text>
<text x="184.8" y="92.5">150</text>
<text x="184.8" y="95">152</text>
<text x="240.7" y="92.5">149</text>
<text x="240.7" y="95">151</text>
<text x="44.4" y="96.3">52</text>
<text x="44.4" y="98.8">54</text>
<text x="44.4" y="101.3">56</text>
<text x="102.8" y="96.3">51</text>
<text x="102.8" y="98.8">53</text>
<text x="102.8" y="101.3">55</text>
<text x="184.8" y="97.5">154</text>
<text x="184.8" y="100.1">156</text>
<text x="240.7" y="97.5">153</text>
<text x="240.7" y="100.1">155</text>
<text x="44.4" y="103.9">58</text>
<text x="44.4" y="106.4">60</text>
<text x="102.8" y="103.9">57</text>
<text x="102.8" y="106.4">59</text>
<text x="184.8" y="102.6">158</text>
<text x="184.8" y="105.2">160</text>
<text x="184.8" y="107.7">162</text>
<text x="240.7" y="102.6">157</text>
<text x="240.7" y="105.2">159</text>
<text x="240.7" y="107.7">161</text>
<text x="44.4" y="109">62</text>
<text x="44.4" y="111.5">64</text>
<text x="102.8" y="109">61</text>
<text x="102.8" y="111.5">63</text>
<text x="184.8" y="110.2">164</text>
<text x="184.8" y="112.8">166</text>
<text x="240.7" y="110.2">163</text>
<text x="240.7" y="112.8">165</text>
<text x="44.4" y="114">66</text>
<text x="44.4" y="116.6">68</text>
<text x="44.4" y="119.1">70</text>
<text x="102.8" y="114">65</text>
<text x="102.8" y="116.6">67</text>
<text x="102.8" y="119.1">69</text>
<text x="184.8" y="115.3">168</text>
<text x="184.8" y="117.9">170</text>
<text x="240.7" y="115.3">167</text>
<text x="240.7" y="117.9">169</text>
<text x="44.4" y="121.7">72</text>
<text x="44.4" y="124.2">74</text>
<text x="102.8" y="121.7">71</text>
<text x="102.8" y="124.2">73</text>
<text x="184.8" y="120.4">172</text>
<text x="184.8" y="122.9">174</text>
<text x="184.8" y="125.5">176</text>
<text x="240.7" y="120.4">171</text>
<text x="240.7" y="122.9">173</text>
<text x="240.7" y="125.5">175</text>
<text x="44.4" y="126.7">76</text>
<text x="44.4" y="129.3">78</text>
<text x="44.4" y="131.8">80</text>
<text x="102.8" y="126.7">75</text>
<text x="102.8" y="129.3">77</text>
<text x="102.8" y="131.8">79</text>
<text x="184.8" y="128">178</text>
<text x="184.8" y="130.6">180</text>
<text x="240.7" y="128">177</text>
<text x="240.7" y="130.6">179</text>
<text x="44.4" y="134.4">82</text>
<text x="44.4" y="136.9">84</text>
<text x="102.8" y="134.4">81</text>
<text x="102.8" y="136.9">83</text>
<text x="184.8" y="133.1">182</text>
<text x="184.8" y="135.6">184</text>
<text x="240.7" y="133.1">181</text>
<text x="240.7" y="135.6">183</text>
<text x="44.4" y="139.4">86</text>
<text x="44.4" y="142">88</text>
<text x="102.8" y="139.4">85</text>
<text x="102.8" y="142">87</text>
<text x="184.8" y="138.2">186</text>
<text x="184.8" y="140.7">188</text>
<text x="184.8" y="143.3">190</text>
<text x="240.7" y="138.2">185</text>
<text x="240.7" y="140.7">187</text>
<text x="240.7" y="143.3">189</text>
<text x="44.4" y="144.5">90</text>
<text x="44.4" y="147.1">92</text>
<text x="44.4" y="149.6">94</text>
<text x="102.8" y="144.5">89</text>
<text x="102.8" y="147.1">91</text>
<text x="102.8" y="149.6">93</text>
<text x="184.8" y="145.8">192</text>
<text x="184.8" y="148.3">194</text>
<text x="240.7" y="145.8">191</text>
<text x="240.7" y="148.3">193</text>
<text x="44.4" y="152.1">96</text>
<text x="44.4" y="154.7">98</text>
<text x="102.8" y="152.1">95</text>
<text x="102.8" y="154.7">97</text>
<text x="184.8" y="150.9">196</text>
<text x="184.8" y="153.4">198</text>
<text x="184.8" y="156">200</text>
<text x="240.7" y="150.9">195</text>
<text x="240.7" y="153.4">197</text>
<text x="240.7" y="156">199</text>
<text x="43.8" y="157.2">100</text>
<text x="102.8" y="157.2">99</text>
</g>
</svg>
